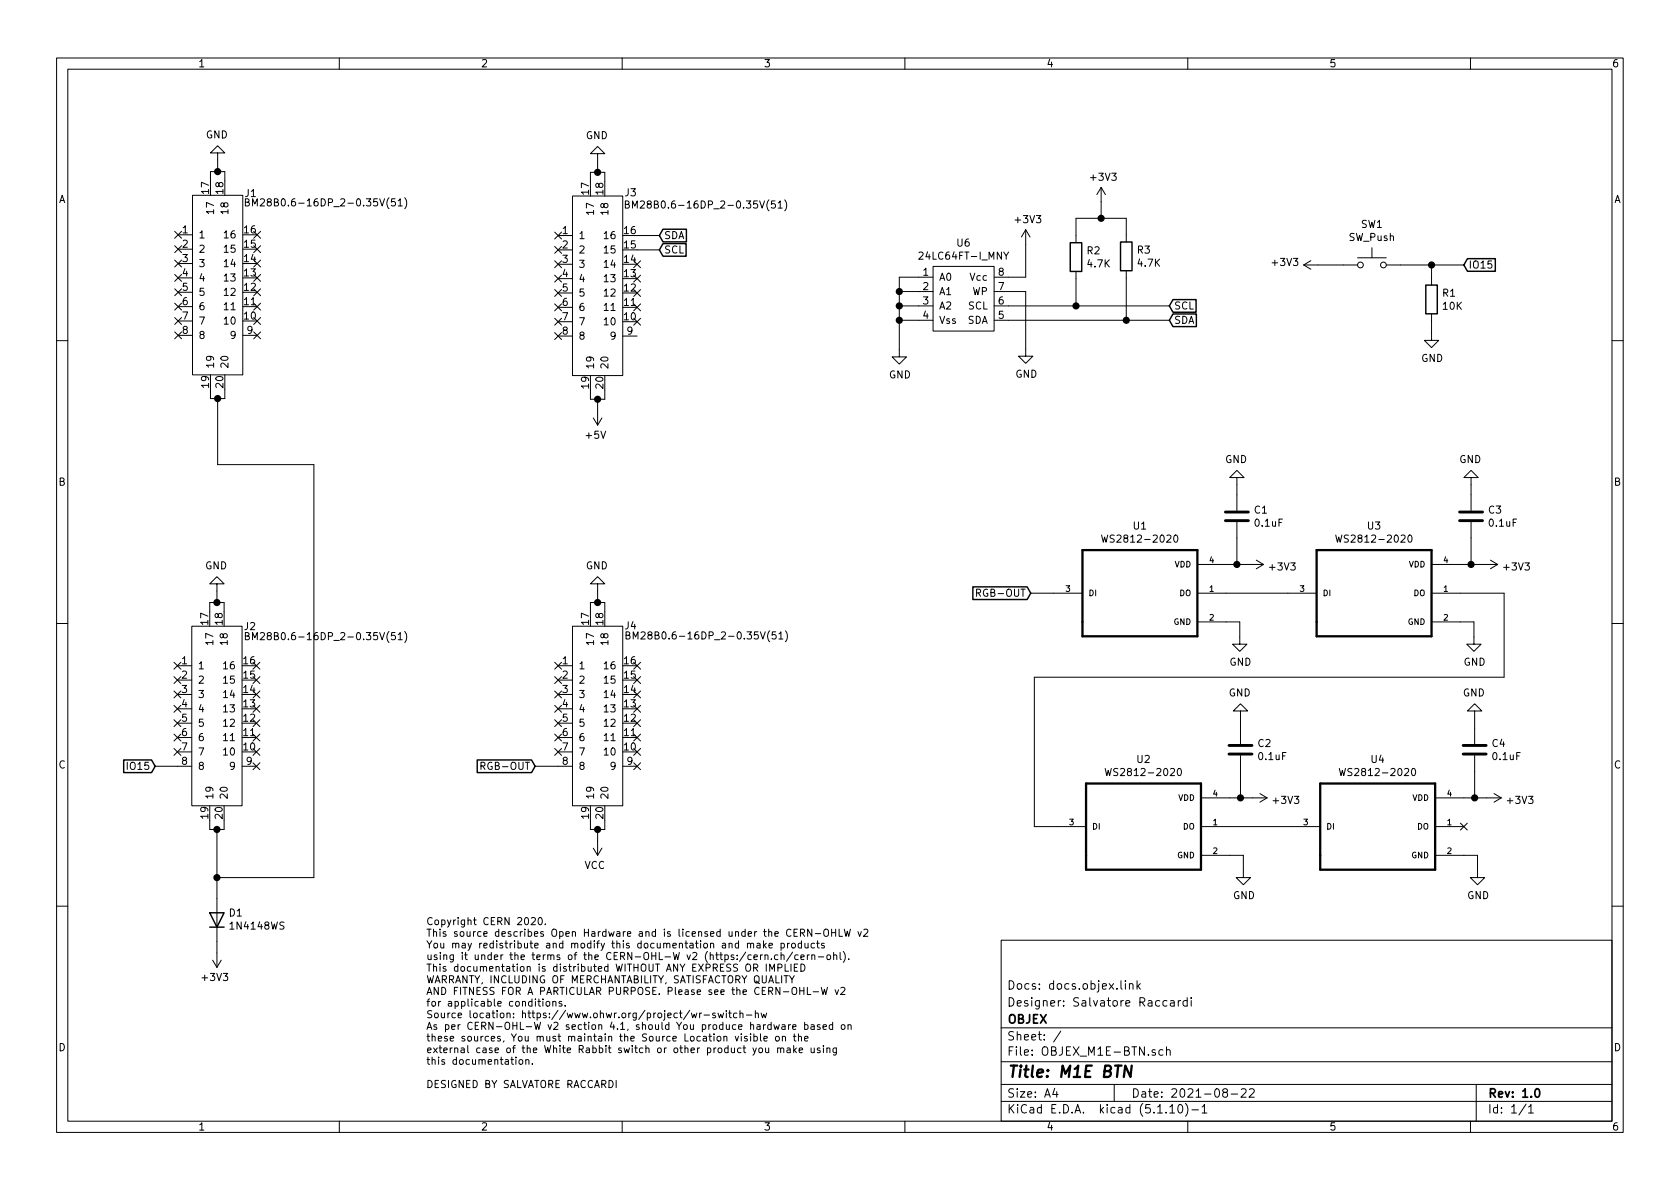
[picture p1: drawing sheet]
<svg xmlns="http://www.w3.org/2000/svg" width="297mm" height="210mm" viewBox="0 0 297 210" stroke-linecap="round" stroke-linejoin="round" font-family="sans-serif">
<g fill="none" stroke="#000" stroke-width=".18">
<path d="M10 10.3h277v189.9h-277zM12 12.2h273v186.1h-273zM60 10.3v1.9M110 10.3v1.9M160 10.3v1.9M210 10.3v1.9M260 10.3v1.9M34 34.5h8.9v31.8h-8.9zM37.2 32v-1.7h2.6v1.7M38.5 27h1.3l-1.3-1.2-1.3 1.2h1.3v3.3M43.4 35.8l.5-.1 .1-.2v-.2l-.6-.2v1.3h.5l.1-.1 .1-.3-.3-.2M44.7 36.4v-1.3l.4 1 .4-1v1.3"/>
<path d="M69.8 35.1h-.5l-.1 .7 .5-.2 .2 .3v.3l-.2 .2-.5-.1M70.4 35.5l.4-.4v1.3M70.4 36.4h.7M71.6 35a1.47 1.47 0 0 1 0 1.9M101.2 34.7h8.9v31.7h-8.9zM104.4 32.1v-1.6h2.5v1.6M105.7 27.2h1.2l-1.2-1.3-1.3 1.3h1.3v3.3M110.6 36.1h.5l.1-.2v-.2l-.6-.2v1.3h.4l.2-.1 .1-.3-.3-.3M111.8 36.8v-1.3l.4 .9 .5-.9v1.3M137 35.5h-.6v.6l.5-.1 .2 .3v.3l-.2 .2-.5-.1M137.6 35.9l.3-.4v1.3M137.6 36.8h.7"/>
<path d="M138.7 35.4a1.47 1.47 0 0 1 0 1.9M194.7 33.1l-.8 1.3M194.7 33.1v5.5M194.7 33.1l.8 1.3M30.9 40.9l1.2 1.2M30.9 56.2l1.2 1.2M30.9 51.1l1.2 1.2M30.9 46l1.2 1.2M30.9 48.5l1.2 1.3M30.9 58.7l1.2 1.2M30.9 53.6l1.2 1.2M30.9 43.5l1.2 1.2"/>
<path d="M31.5 41.5h2.5M31.5 44.1h2.5M31.5 46.6h2.5M31.5 49.1h2.5M31.5 51.7h2.5M31.5 54.2h2.5M31.5 56.8h2.5M31.5 59.3h2.5M32.1 40.9l-1.2 1.2M32.1 56.2l-1.2 1.2M32.1 51.1l-1.2 1.2M32.1 46l-1.2 1.2"/>
<path d="M32.1 48.5l-1.2 1.3M32.1 58.7l-1.2 1.2M32.1 53.6l-1.2 1.2M32.1 43.5l-1.2 1.2M42.9 59.3h2.6M44.9 48.5l1.2 1.3M44.9 43.5l1.2 1.2M44.9 53.6l1.2 1.2M44.9 40.9l1.2 1.2M44.9 58.7l1.2 1.2M44.9 56.2l1.2 1.2M44.9 51.1l1.2 1.2"/>
<path d="M44.9 46l1.2 1.2M46.1 48.5l-1.2 1.3M46.1 43.5l-1.2 1.2M46.1 53.6l-1.2 1.2M46.1 40.9l-1.2 1.2M46.1 58.7l-1.2 1.2M46.1 56.2l-1.2 1.2M46.1 51.1l-1.2 1.2M46.1 46l-1.2 1.2M98.1 56.3l1.2 1.2M98.1 51.2l1.2 1.2M98.1 46.1l1.2 1.2"/>
<path d="M98.1 58.8l1.2 1.2M98.1 53.7l1.2 1.3M98.1 48.7l1.2 1.2M98.1 43.6l1.2 1.2M98.1 41l1.2 1.3M98.7 41.7h2.5M98.7 44.2h2.5M98.7 46.7h2.5M98.7 49.3h2.5M98.7 51.8h2.5M98.7 54.4h2.5M98.7 56.9h2.5"/>
<path d="M98.7 59.4h2.5M99.3 56.3l-1.2 1.2M99.3 51.2l-1.2 1.2M99.3 46.1l-1.2 1.2M99.3 58.8l-1.2 1.2M99.3 53.7l-1.2 1.3M99.3 48.7l-1.2 1.2M99.3 43.6l-1.2 1.2M99.3 41l-1.2 1.3M110.1 59.4h2.5M112 48.7l1.3 1.2M112 53.7l1.3 1.3"/>
<path d="M112 46.1l1.3 1.2M112 51.2l1.3 1.2M112 56.3l1.3 1.2M112.6 41.7h4M112.6 44.2h4M113.3 48.7l-1.3 1.2M113.3 53.7l-1.3 1.3M113.3 46.1l-1.3 1.2M113.3 51.2l-1.3 1.2M113.3 56.3l-1.3 1.2M159 51.6h6M159 54.1h6"/>
<path d="M159 56.6h6M162.5 44.7l.5-.1 .2 .3-.8 .9h.8M165 47.1h10.8v11.4h-10.8zM165 49h-6v14.1h1.3l-1.3 1.3-1.3-1.3h1.3M175.8 51.6h5.6v11.4h1.2l-1.2 1.3-1.3-1.3h1.3M175.8 54.1h31M175.8 56.6h31M177.5 44.6l.4 .6 .4-.6M181.4 40.6v8.4h-5.6M181.4 40.6l-.8 1.3M181.4 40.6l.7 1.3M190.2 48v6.1"/>
<path d="M199.1 42.8v-4.2h-8.9v4.3M199.1 47.9v8.7M230.5 46.9l1.3 .7M230.5 46.9h9.5M231.8 46.1l-1.3 .8M240 45.6h5.1M242.6 43.8v1.8M245.1 46.9h13.7M253.1 55.5v4.7h1.3l-1.3 1.3-1.3-1.3h1.3M253.1 46.9v3.5M10 60.2h2M37.2 68.8v1.7h2.6v-1.7"/>
<path d="M38.5 70.5v11.7h17v73h-17.1M104.4 69v1.6h2.5v-1.6M104.9 73.9l.8 1.3M105.7 70.6v4.6M106.4 73.9l-.7 1.3M285 60.2h2M194.8 94.6l.3 1.3 .2-.9 .3 .9 .3-1.3M207.7 94.7l.1-.1a.67 .67 0 0 1 .5 .6 .67 .67 0 0 1-.5 .7 .83 .83 0 0 1-.1-1.2zM211.7 99.8h11.7M218.7 84.4h1.3l-1.3-1.2-1.3 1.2h1.3v5.9M218.7 92.3v7.5M222.1 99.1l1.3 .7"/>
<path d="M223.4 99.8l-1.3 .8M236.2 94.6l.3 1.3 .2-.9 .3 .9 .3-1.3M249 94.7l.2-.1a.67 .67 0 0 1 .5 .6 .67 .67 0 0 1-.5 .7l-.3-.5zM253.1 99.8h11.7M260.1 84.4h1.3l-1.3-1.2-1.3 1.2h1.3v5.9M260.1 92.3v7.5M263.5 99.1l1.3 .7M264.8 99.8l-1.3 .8M10 110.3h2M30.8 119.7l1.2 1.2M30.8 117.1l1.2 1.2M31.4 117.7h2.5"/>
<path d="M32 119.7l-1.2 1.2M32 117.1l-1.2 1.2M33.9 110.7h8.9v31.8h-8.9zM37.1 108.2v-1.7h2.5v1.7M38.4 103.2h1.2l-1.2-1.2-1.3 1.2h1.3v3.3M43.4 112.5l.5-.1 .1-.2v-.2l-.6-.1v1.2h.5l.1-.1 .1-.3-.3-.2M44.7 113.1v-1.2l.4 .9 .4-.9v1.2M44.7 117.1l1.2 1.2M44.7 119.7l1.2 1.2M45.9 117.1l-1.2 1.2M45.9 119.7l-1.2 1.2M69.8 111.9h-.5l-.1 .6 .5-.2 .2 .3v.3l-.2 .2-.5-.1"/>
<path d="M70.4 112.2l.4-.3v1.2M70.4 113.1h.7M71.6 111.7a1.47 1.47 0 0 1 0 1.9M98.1 117.1l1.2 1.2M98.1 119.7l1.2 1.2M98.7 117.7h2.5M99.3 117.1l-1.2 1.2M99.3 119.7l-1.2 1.2M101.2 110.7h8.9v31.8h-8.9zM104.4 108.2v-1.7h2.5v1.7M105.7 103.2h1.2l-1.2-1.2-1.3 1.2h1.3v3.3M110.7 112.3h.5l.2-.2-.1-.2-.6-.2v1.3h.5l.2-.1v-.3l-.3-.3"/>
<path d="M112 113v-1.3l.4 .9 .4-.9v1.3M112 119.7l1.3 1.2M112 117.1l1.3 1.2M113.3 119.7l-1.3 1.2M113.3 117.1l-1.3 1.2M137.2 111.7h-.6l-.1 .6 .5-.1 .2 .3v.3l-.2 .2-.5-.1M137.7 112.1l.4-.4v1.3M137.7 113h.7M138.9 111.6a1.47 1.47 0 0 1 0 1.9M172.7 104.8l.6-.1v-.4l-.1-.1h-.5v1.3M182.2 104.9h9.2M211.7 110h7.5v3.9h1.3l-1.3 1.3-1.3-1.3h1.3"/>
<path d="M211.7 104.9h21.1M253.1 110h7.5v3.9h1.3l-1.3 1.3-1.3-1.3h1.3M253.1 104.9h12.8v14.9h-83v26.4h9.1M285 110.3h2M27.4 135.5h6.5M30.8 122.2l1.2 1.2M30.8 129.8l1.2 1.2M30.8 124.7l1.2 1.3M30.8 127.3l1.2 1.2M30.8 132.4l1.2 1.2M31.4 120.3h2.5M31.4 122.8h2.5"/>
<path d="M31.4 125.3h2.5M31.4 127.9h2.5M31.4 130.4h2.5M31.4 133h2.5M32 122.2l-1.2 1.2M32 129.8l-1.2 1.2M32 124.7l-1.2 1.3M32 127.3l-1.2 1.2M32 132.4l-1.2 1.2M42.8 135.5h2.5M44.7 132.4l1.2 1.2M44.7 124.7l1.2 1.3"/>
<path d="M44.7 129.8l1.2 1.2M44.7 127.3l1.2 1.2M44.7 134.9l1.2 1.2M44.7 122.2l1.2 1.2M45.9 132.4l-1.2 1.2M45.9 124.7l-1.2 1.3M45.9 129.8l-1.2 1.2M45.9 127.3l-1.2 1.2M45.9 134.9l-1.2 1.2M45.9 122.2l-1.2 1.2M85 135.5l.7-.1v-.5l-.2-.1h-.5v1.3M94.6 135.5h6.6"/>
<path d="M98.1 122.2l1.2 1.2M98.1 127.3l1.2 1.2M98.1 132.4l1.2 1.2M98.1 124.7l1.2 1.3M98.1 129.8l1.2 1.2M98.7 120.3h2.5M98.7 122.8h2.5M98.7 125.3h2.5M98.7 127.9h2.5M98.7 130.4h2.5M98.7 133h2.5M99.3 122.2l-1.2 1.2"/>
<path d="M99.3 127.3l-1.2 1.2M99.3 132.4l-1.2 1.2M99.3 124.7l-1.2 1.3M99.3 129.8l-1.2 1.2M110.1 135.5h2.5M112 134.9l1.3 1.2M112 129.8l1.3 1.2M112 124.7l1.3 1.3M112 132.4l1.3 1.2M112 127.3l1.3 1.2M112 122.2l1.3 1.2M113.3 134.9l-1.3 1.2"/>
<path d="M113.3 129.8l-1.3 1.2M113.3 124.7l-1.3 1.3M113.3 132.4l-1.3 1.2M113.3 127.3l-1.3 1.2M113.3 122.2l-1.3 1.2M195.4 135.9l.3 1.3 .2-1 .3 1 .3-1.3M208.3 136l.2-.1a.67 .67 0 0 1 .4 .6 .67 .67 0 0 1-.4 .7l-.3-.5zM219.3 125.7h1.3l-1.3-1.2-1.2 1.2h1.2v5.9M219.3 133.6v7.5M236.8 135.9l.3 1.3 .2-1 .3 1 .3-1.3M249.7 136l.2-.1a.67 .67 0 0 1 .4 .6 .67 .67 0 0 1-.4 .7l-.3-.5zM260.7 125.7h1.3l-1.3-1.2-1.2 1.2h1.2v5.9"/>
<path d="M260.7 133.6v7.5M37.1 145v1.7h2.5v-1.7M38.4 146.7v24.4M104.4 145v1.7h2.5v-1.7M104.9 150l.8 1.3M105.7 146.7v4.6M106.4 150l-.7 1.3M212.3 151.3h7.5v3.9h1.3l-1.3 1.3-1.2-1.3h1.2M212.3 146.2h21.1M212.3 141.1h11.7M222.8 140.3l1.2 .8M224 141.1l-1.2 .8"/>
<path d="M253.7 151.3h7.5v3.9h1.3l-1.3 1.3-1.2-1.3h1.2M253.7 146.2h5.1M253.7 141.1h11.7M258.2 145.6l1.2 1.2M259.4 145.6l-1.2 1.2M264.2 140.3l1.2 .8M265.4 141.1l-1.2 .8M10 160.2h2M37.6 169.8l.8 1.3M39.1 169.8l-.7 1.3M93.9 162.4l.5-.2 .3 .4-.1 .2-.7 .7h.8M95.1 177.1h.5"/>
<path d="M95.3 162.4l.2-.2a.67 .67 0 0 1 .4 .7 .67 .67 0 0 1-.4 .6l-.3-.2-.1-.3zM95.3 176.7v1l.3 .2M96 176.7v.1M96 177.1v.8M96.4 163.4v.1M96.6 177.2l.2-.1 .4 .1v.5l-.1 .2h-.3l-.2-.1zM97.7 177.2l.2-.1h.3l.1 .8M97.7 177.1v.8M99.3 177.1h-.3l-.2 .2 .1 .1 .4 .2v.3h-.5M99.9 177.8v.1M122.3 179.1l.2 .9 .2-.6 .3 .6 .2-.9M123.7 179.1v.9"/>
<path d="M124.1 179.1l-.4 .3M124.5 179.5h1M126.5 179.2l-.3-.1-.2 .2 .1 .2 .4 .1v.3h-.5M126.9 179.1l.3 .9 .2-.6 .3 .6 .2-.9M128.4 178.7v.1M128.4 179.1v.9M128.8 179.1h.5M129 178.7v1.1l.3 .2M130.3 179.2l-.4-.1-.2 .3 .1 .5h.5M130.8 179.3l.2-.2 .3 .1 .1 .8M130.8 178.7v1.3M132 179.5h.9"/>
<path d="M132.2 166.9l.1-.1h.3l.1 .8M132.2 166.8v.8M132.7 167l.2-.2h.3v.8M133.3 169.3l.6-.1v-.3h-.4l-.2 .1 .1 .6h.5M133.6 179.3l.1-.2 .3 .1 .1 .8M133.6 178.7v1.3M133.9 166.8h.4l.1 .8M134.4 167.1l-.4 .1-.2 .1 .1 .3h.5M134.5 168.9v.8M134.6 179.1l.2 .9 .3-.6 .2 .6 .3-.9M134.8 168.9h-.2l-.1 .2M135 166.4v1.2"/>
<path d="M135.1 167.2l.4 .4M135.3 169l.1-.1h.3l.1 .8M135.3 168.9v.8M135.5 166.8l-.5 .5M135.5 170.5v1.2M136 167.2l.6-.1-.1-.3h-.4l-.1 .2v.6h.5M136.1 171.7v-1.2l.4 .9 .4-.9v1.2M136.4 169.6v.1M137.5 168.9h-.3l-.3 .2 .2 .5h.4M137.5 171.1h.7l.1-.2-.1-.3-.2-.1h-.5v1.2M138.1 166.8h.4l.2 .2-.1 .6h-.5M138.1 169l.2-.1h.3v.8"/>
<path d="M138.1 166.8v1.3M138.1 168.4v1.3M138.8 170.5v1.2h.6M139.2 166.8v.8M139.6 166.8l-.4 .2M139.6 172.5l.4 .7 .4-.7M139.9 170.5v1.2M140 173.2v.6M140.1 166.8h.3l.2 .2-.1 .6h-.3l-.2-.2zM140.1 168.4l-1 1.6M140.4 164.9h.4M140.4 171.1h.5"/>
<path d="M141 164.3h-.6v1.3h.6M141 170.5h-.6v1.2h.6M141.1 168.9h-.4l-.2 .2 .1 .5h.5M141.4 174.6v1.3M141.4 175.2h.7M141.5 165l.6-.1 .2-.2-.1-.3-.2-.1h-.5v1.3M141.6 169.3l.6-.1-.1-.3h-.3l-.2 .1 .1 .6h.4M141.6 170.5a.64 .64 0 0 1 .7 .6 .64 .64 0 0 1-.7 .6zM141.7 166.8h-.3l-.3 .2 .1 .6h.5M141.7 166.4v1.2M141.8 165l.5 .6M142.1 174.6v1.3"/>
<path d="M142.3 166.8l.1 .8h.3l.2-.1M142.7 174.6v1.3h.7M142.7 168.9v.8M142.9 166.8v.8M143.1 168.9l-.4 .2M143.5 164.3v1.3l-.7-1.3v1.3M143.5 169l.2-.1h.3l.1 .8M143.5 168.9v.8M143.8 175.4h.9M144 166.8h-.3l-.3 .2 .1 .6h.5M144.1 165.1h1M144.4 166.8h.5"/>
<path d="M144.6 166.4v1.1l.3 .1M144.7 169.2h.9M145.2 174.6l.3 1.3 .3-1 .2 1 .3-1.3M145.7 164.5l.2-.2a.44 .44 0 0 1 .6 .4l-.1 .7-.2 .2-.4-.1a1 1 0 0 1-.1-1zM145.7 166.8h-.3l-.2 .2 .1 .2 .4 .1v.3h-.5M146.3 168.9h.3l.3 .2-.2 .5-.3 .1-.1-.1zM147 164.9h.8M147 164.3v1.3M147.4 169l.2-.1h.3l.1 .8M147.4 168.4v1.3M147.7 175l.3 .9 .3-.9M147.8 164.3v1.3"/>
<path d="M148.4 164.3v1.3h.6M148.5 168.4v1.1l.2 .2M148.7 174.7l.4-.1 .3 .3-.8 1h.8M149.1 168.2a1.47 1.47 0 0 1 0 2M149.3 164.3l.3 1.3 .2-.9 .3 .9 .3-1.3M150.1 169.6v.1M151.7 164.7l.3 .9 .3-.9M152.7 164.4l.5-.1 .2 .4v.2l-.7 .7h.7M177 166.3h108v32h-108zM198.2 173.4v1.3l.2 .2M199 173.4v.2M199 173.9v1"/>
<path d="M199.7 174.1l.2-.2 .4 .1v.9M199.7 173.9v1M201 173.4v1.5M201.2 174.4l.4 .5M201.6 173.9l-.6 .6M206.3 177l-.4-.1-.3 .3 .1 .6 .2 .1 .4-.1M207 177h.5l.1 .9M207.6 177.3l-.5 .1-.2 .2 .1 .2 .1 .1 .5-.1M208.3 176.9v1M208.8 176.9l-.3 .1-.2 .2M209.9 177l-.4-.1-.3 .3v.6l.3 .1 .4-.1M209.9 176.4v1.5"/>
<path d="M210.6 176.4v.2M210.6 176.9v1M285 160.2h2M60 198.3v1.9M91.2 187.4v.8M91.9 187.4h.3l.2 .1v.5l-.1 .2h-.3l-.2-.1v-.5zM93 187.5l.2-.1h.2l.1 .8M93 187.4v.8M94.1 188.1v.1M108.9 191.1v1.2M110 198.3v1.9M130 183.3l.3 .8 .3-.8"/>
<path d="M131.1 183.3v.8M132.1 183.3h-.3l-.2 .1 .1 .2 .4 .1v.3h-.5M132.7 183.3v.8M133.1 185.3l.3 .9M133.3 183.3h.4l.2 .2-.1 .5h-.5M133.3 182.8v1.3M133.7 185.3l-.4 1.2-.2 .1M134.2 185.4l.2-.1 .4 .1v.5l-.1 .2-.3 .1-.2-.2zM134.5 182.8v1.1l.1 .2M135.1 183.7l.6-.1-.1-.3h-.3l-.2 .1v.6h.5M135.4 185.3v.8l.3 .1 .2-.2M135.9 185.3v.9"/>
<path d="M136.8 181.2l.3 .8 .2-.6 .2 .6 .3-.8M137.2 183.3h.3l.3 .2-.1 .5-.3 .1-.3-.2zM137.5 185.4l.2-.1 .3 .1v.8M137.5 185.3v.9M138 185.5l.2-.2 .3 .1 .1 .8M138.3 181.2h.5v.8M138.3 183.4l.2-.1h.3l.1 .8M138.3 183.3v.8M138.8 181.5l-.4 .1-.2 .1 .2 .3h.4M139.2 185.4h.4l.1 .8M139.4 181.2v.8M139.7 185.6l-.4 .1-.2 .1 .1 .3h.5"/>
<path d="M139.8 181.2l-.4 .2M140.2 181.6l.5-.1v-.3h-.4l-.1 .2v.6h.5M140.3 183.3h.4M140.3 184.9v1.3M140.4 182.8v1.1l.3 .2M140.4 185.7l.4 .5M140.8 185.3l-.5 .5M141.2 183.4l.2-.1h.3v.8M141.2 182.8v1.3M141.3 185.7l.6-.1-.1-.2-.3-.1-.2 .2 .1 .6h.4M142.3 181.2h.3l.3 .2-.2 .6h-.4M142.3 183.7l.6-.1-.1-.3h-.4l-.1 .1v.6h.5"/>
<path d="M142.3 180.8v1.2M143.4 181.2h.5l.1 .8M143.4 185.3l.1 .8 .3 .1 .2-.2M144 181.5l-.5 .1-.1 .1v.3h.6M144 185.3v.9M145 181.2h-.3l-.2 .2 .1 .2 .4 .1v.3h-.5M145 185.4l-.3-.1-.2 .2 .1 .2 .4 .1v.3h-.5M145.5 181.6l.6-.1v-.3h-.4l-.2 .2 .1 .6h.5M145.6 184.9v.1M145.6 185.3v.9M146.2 185.4l.2-.1 .3 .1v.8M146.2 185.3v.9"/>
<path d="M147.2 181.2h-.3l-.3 .2 .1 .6h.5M147.2 180.8v1.2M147.9 185.3l-.1 1.2-.1 .1-.4-.1M147.9 185.4l-.4-.1-.2 .2 .1 .6h.5M148.8 181.2h.3l.3 .2-.1 .6h-.3l-.2-.1zM149.9 181.3l.2-.1h.3l.1 .8M149.9 181.2v.8M160 198.3v1.9M177 194.8h108M177 191.8h108M177 187.8h108M177 181.8h108"/>
<path d="M186.5 192.5l-.4 1h1M186.8 193v1M187.6 182.3l-1.3 2M197 191.8v3M204.3 185.7a.37 .37 0 0 0-.6 .1l.1 .2 .5 .2v.1l-.2 .3-.4-.1M205.6 185.7l-.4-.1-.3 .3 .1 .6 .2 .1 .4-.1M206.2 185.7h.1a.37 .37 0 0 1 .6 .1v.8M206.2 185.1v1.5M206.8 195.8l.5-.5v1.5M206.8 196.8h.9M208.5 195.4l.1-.1a.8 .8 0 0 1 .5 .8 .8 .8 0 0 1-.5 .7 1 1 0 0 1-.1-1.4zM209.6 195.1a1.71 1.71 0 0 1 0 2.3"/>
<path d="M210 198.3v1.9M210.7 196.3h1.2M212.5 195.8l.5-.5v1.5M212.5 196.8h.9M216.5 193.2l-.3-.3 .1-.2a.48 .48 0 0 1 .6-.1l.1 .2-.1 .3-.6 .1a.48 .48 0 0 0 0 .7l.2 .1 .5-.1v-.4l-.2-.3M217.7 193.5h1.1M219.5 192.7l.2-.2h.3l.3 .2v.3v.2l-.9 .8h.9M220.9 192.7l.2-.2h.4l.2 .2 .1 .3-1 1h1M260 198.3v1.9M261 191.8v6.5M269.8 195.2l-1.2 2M270.3 195.8l.4-.5v1.5"/>
<path d="M270.3 196.8h.8"/>
<circle cx="240.5" cy="46.9" r=".51"/>
<circle cx="244.6" cy="46.9" r=".51"/>
</g>
<path d="M271.5 192.7l.2-.2a.81 .81 0 0 1 .6 .6 .81 .81 0 0 1-.3 .8l-.1 .1a.79 .79 0 0 1-.4-1.3z" fill="none" stroke="#000" stroke-width=".3"/>
<path d="M191.4 97.3h20.3v15.2h-20.3zM232.8 97.3h20.3v15.2h-20.3zM192 138.6h20.3v15.2h-20.3zM233.4 138.6h20.3v15.2h-20.3zM200.1 188.4l-.2 2-.9-2-.3 2" fill="none" stroke="#000" stroke-width=".41"/>
<path d="M216.7 92.1h4M216.7 90.5h4M258.1 92.1h4M258.1 90.5h4M217.3 133.3h4.1M217.3 131.8h4.1M258.7 133.3h4.1M258.7 131.8h4.1" fill="none" stroke="#000" stroke-width=".51"/>
<g fill="none" stroke="#000" stroke-width=".25">
<path d="M117.2 43.1h4.1v2.2h-4.1l-.6-1.1zM117.2 40.5h4.2v2.3h-4.2l-.6-1.1zM189.2 42.9h2.1v5.1h-2.1zM198.1 42.8h2.1v5.1h-2.1zM207.4 53h4.1v2.2h-4.1l-.6-1.1zM207.4 55.5h4.1v2.3h-4.1l-.6-1.2zM252.1 50.4h2v5.1h-2zM259.5 45.7h4.9v2.3h-4.9l-.7-1.1zM172 103.8h9.6l.6 1.1-.6 1.1h-9.6zM21.9 134.4h4.9l.6 1.1-.6 1.1h-4.9zM84.4 134.4h9.6l.6 1.1-.6 1.1h-9.6zM37.1 161.4h2.5l-1.2 2.6z"/>
<path d="M37.1 164h2.5"/>
</g>
<g fill="#000" stroke="#000" stroke-width=".25">
<circle cx="38.5" cy="30.3" r=".51"/>
<circle cx="105.7" cy="30.5" r=".51"/>
<circle cx="194.7" cy="38.6" r=".51"/>
<circle cx="159" cy="54.1" r=".51"/>
<circle cx="159" cy="51.6" r=".51"/>
<circle cx="159" cy="56.6" r=".51"/>
<circle cx="190.2" cy="54.1" r=".51"/>
<circle cx="199.1" cy="56.6" r=".51"/>
<circle cx="253.1" cy="46.9" r=".51"/>
<circle cx="38.5" cy="70.5" r=".51"/>
<circle cx="105.7" cy="70.6" r=".51"/>
<circle cx="218.7" cy="99.8" r=".51"/>
<circle cx="260.1" cy="99.8" r=".51"/>
<circle cx="38.4" cy="106.5" r=".51"/>
<circle cx="105.7" cy="106.5" r=".51"/>
<circle cx="38.4" cy="146.7" r=".51"/>
<circle cx="38.4" cy="155.2" r=".51"/>
<circle cx="105.7" cy="146.7" r=".51"/>
<circle cx="219.3" cy="141.1" r=".51"/>
<circle cx="260.7" cy="141.1" r=".51"/>
</g>
<text font-size="2.8" x="178" y="190.5">Title: M1E BTN</text>
<g font-size="2.1">
<text x="178" y="178">Designer: Salvatore Raccardi</text>
<text x="178" y="175">Docs: docs.objex.link</text>
<text x="178" y="184">Sheet: /</text>
<text x="178" y="181">OBJEX</text>
<text x="178" y="186.7">File: OBJEX_M1E-BTN.sch</text>
<text x="178" y="196.9">KiCad E.D.A. kicad (5.1.10)-1</text>
<text x="178" y="194.1">Size: A4</text>
<text x="200" y="194.1">Date: 2021-08-22</text>
<text x="263" y="194.1">Rev: 1.0</text>
<text x="263" y="196.9">Id: 1/1</text>
</g>
<g font-size="1.8">
<text x="35" y="11.9">1</text>
<text x="85" y="11.9">2</text>
<text x="135" y="11.9">3</text>
<text x="185" y="11.9">4</text>
<text x="235" y="11.9">5</text>
<text x="285" y="11.9">6</text>
<text x="36.4" y="24.5">GND</text>
<text x="103.6" y="24.6">GND</text>
<text x="10.4" y="35.9">A</text>
<text x="37" y="34.2" transform="rotate(-90 37 34.2)">17</text>
<text x="39.5" y="34.2" transform="rotate(-90 39.5 34.2)">18</text>
<text x="43.4" y="34.8">J1</text>
<text x="104.1" y="34.4" transform="rotate(-90 104.1 34.4)">17</text>
<text x="106.7" y="34.4" transform="rotate(-90 106.7 34.4)">18</text>
<text x="110.5" y="34.7">J3</text>
<text x="193" y="32">+3V3</text>
<text x="285.4" y="35.9">A</text>
<text x="32.3" y="41.3">1</text>
<text x="37.8" y="37.5" transform="rotate(-90 37.8 37.5)">17</text>
<text x="40.4" y="37.5" transform="rotate(-90 40.4 37.5)">18</text>
<text x="43.2" y="41.3">16</text>
<text x="45.8" y="36.5">BM28B0.6-16DP_2-0.35V(51)</text>
<text x="99.5" y="41.4">1</text>
<text x="105" y="37.6" transform="rotate(-90 105 37.6)">17</text>
<text x="107.6" y="37.6" transform="rotate(-90 107.6 37.6)">18</text>
<text x="110.4" y="41.4">16</text>
<text x="113" y="36.9">BM28B0.6-16DP_2-0.35V(51)</text>
<text x="179.7" y="39.5">+3V3</text>
<text x="240.7" y="40.3">SW1</text>
<text x="32.3" y="43.8">2</text>
<text x="32.3" y="46.3">3</text>
<text x="35.1" y="42.2">1</text>
<text x="35.1" y="44.7">2</text>
<text x="35.1" y="47.2">3</text>
<text x="40" y="47.2">14</text>
<text x="40" y="44.7">15</text>
<text x="40" y="42.2">16</text>
<text x="43.2" y="46.3">14</text>
<text x="43.2" y="43.8">15</text>
<text x="99.5" y="43.9">2</text>
<text x="99.5" y="46.5">3</text>
<text x="102.2" y="42.3">1</text>
<text x="102.2" y="44.8">2</text>
<text x="102.2" y="47.4">3</text>
<text x="107.1" y="47.4">14</text>
<text x="107.1" y="44.8">15</text>
<text x="107.1" y="42.3">16</text>
<text x="110.4" y="46.5">14</text>
<text x="110.4" y="43.9">15</text>
<text x="117.4" y="44.8">SCL</text>
<text x="117.4" y="42.3">SDA</text>
<text x="163.1" y="45.9">24LC64FT-I_MNY</text>
<text x="169.2" y="43.6">U6</text>
<text x="192.2" y="45">R2</text>
<text x="192.4" y="47.3">4.7K</text>
<text x="201.1" y="44.9">R3</text>
<text x="201.3" y="47.2">4.7K</text>
<text x="225.1" y="47">+3V3</text>
<text x="238.5" y="42.6">SW_Push</text>
<text x="259.6" y="47.5">IO15</text>
<text x="32.3" y="48.9">4</text>
<text x="32.3" y="51.4">5</text>
<text x="32.3" y="54">6</text>
<text x="35.1" y="49.8">4</text>
<text x="35.1" y="52.3">5</text>
<text x="40" y="52.3">12</text>
<text x="40" y="49.8">13</text>
<text x="43.2" y="54">11</text>
<text x="43.2" y="51.4">12</text>
<text x="43.2" y="48.9">13</text>
<text x="99.5" y="49">4</text>
<text x="99.5" y="51.6">5</text>
<text x="102.2" y="49.9">4</text>
<text x="102.2" y="52.4">5</text>
<text x="107.1" y="52.4">12</text>
<text x="107.1" y="49.9">13</text>
<text x="110.4" y="51.6">12</text>
<text x="110.4" y="49">13</text>
<text x="163.2" y="48.8">1</text>
<text x="163.2" y="51.3">2</text>
<text x="163.2" y="53.8">3</text>
<text x="166" y="49.7">A0</text>
<text x="166" y="52.2">A1</text>
<text x="171.6" y="49.7">Vcc</text>
<text x="171.9" y="52.2">WP</text>
<text x="176.6" y="53.8">6</text>
<text x="176.6" y="51.3">7</text>
<text x="176.6" y="48.8">8</text>
<text x="255.1" y="52.5">R1</text>
<text x="32.3" y="56.5">7</text>
<text x="32.3" y="59">8</text>
<text x="35.1" y="54.9">6</text>
<text x="35.1" y="57.4">7</text>
<text x="35.1" y="59.9">8</text>
<text x="40" y="57.4">10</text>
<text x="40" y="54.9">11</text>
<text x="40.9" y="59.9">9</text>
<text x="43.2" y="56.5">10</text>
<text x="43.7" y="59">9</text>
<text x="99.5" y="54.1">6</text>
<text x="99.5" y="56.6">7</text>
<text x="99.5" y="59.2">8</text>
<text x="102.2" y="55">6</text>
<text x="102.2" y="57.5">7</text>
<text x="107.1" y="57.5">10</text>
<text x="107.1" y="55">11</text>
<text x="110.4" y="56.6">10</text>
<text x="110.4" y="54.1">11</text>
<text x="110.9" y="59.2">9</text>
<text x="163.2" y="56.4">4</text>
<text x="166" y="54.7">A2</text>
<text x="166" y="57.3">Vss</text>
<text x="171" y="57.3">SDA</text>
<text x="171.2" y="54.7">SCL</text>
<text x="176.6" y="56.4">5</text>
<text x="207.5" y="54.7">SCL</text>
<text x="207.5" y="57.3">SDA</text>
<text x="255.2" y="54.8">10K</text>
<text x="37.8" y="65.3" transform="rotate(-90 37.8 65.3)">19</text>
<text x="40.4" y="65.3" transform="rotate(-90 40.4 65.3)">20</text>
<text x="102.2" y="60.1">8</text>
<text x="105" y="65.4" transform="rotate(-90 105 65.4)">19</text>
<text x="107.6" y="65.4" transform="rotate(-90 107.6 65.4)">20</text>
<text x="108.1" y="60.1">9</text>
<text x="251.3" y="64">GND</text>
<text x="37" y="68.5" transform="rotate(-90 37 68.5)">19</text>
<text x="39.5" y="68.5" transform="rotate(-90 39.5 68.5)">20</text>
<text x="104.1" y="68.7" transform="rotate(-90 104.1 68.7)">19</text>
<text x="106.7" y="68.7" transform="rotate(-90 106.7 68.7)">20</text>
<text x="157.2" y="66.9">GND</text>
<text x="179.5" y="66.8">GND</text>
<text x="103.7" y="77.6">+5V</text>
<text x="216.6" y="81.9">GND</text>
<text x="258" y="81.9">GND</text>
<text x="10.4" y="85.9">B</text>
<text x="285.4" y="85.9">B</text>
<text x="195.9" y="96">WS2812-2020</text>
<text x="200.4" y="93.6">U1</text>
<text x="221.8" y="90.8">C1</text>
<text x="222" y="93.1">0.1uF</text>
<text x="237.3" y="96">WS2812-2020</text>
<text x="241.8" y="93.6">U3</text>
<text x="263.2" y="90.8">C3</text>
<text x="263.4" y="93.1">0.1uF</text>
<text x="36.3" y="100.7">GND</text>
<text x="103.6" y="100.7">GND</text>
<text x="224.6" y="100.9">+3V3</text>
<text x="266" y="100.9">+3V3</text>
<text x="173.2" y="105.5">RGB-OUT</text>
<text x="36.8" y="110.4" transform="rotate(-90 36.8 110.4)">17</text>
<text x="37.7" y="113.7" transform="rotate(-90 37.7 113.7)">17</text>
<text x="39.4" y="110.4" transform="rotate(-90 39.4 110.4)">18</text>
<text x="40.3" y="113.7" transform="rotate(-90 40.3 113.7)">18</text>
<text x="43.2" y="111.4">J2</text>
<text x="45.8" y="113.2">BM28B0.6-16DP_2-0.35V(51)</text>
<text x="104.1" y="110.4" transform="rotate(-90 104.1 110.4)">17</text>
<text x="105" y="113.7" transform="rotate(-90 105 113.7)">17</text>
<text x="106.7" y="110.4" transform="rotate(-90 106.7 110.4)">18</text>
<text x="107.6" y="113.7" transform="rotate(-90 107.6 113.7)">18</text>
<text x="110.5" y="111.3">J4</text>
<text x="113.1" y="113.1">BM28B0.6-16DP_2-0.35V(51)</text>
<text x="32.2" y="117.5">1</text>
<text x="34.9" y="118.4">1</text>
<text x="39.8" y="118.4">16</text>
<text x="43.1" y="117.5">16</text>
<text x="99.5" y="117.5">1</text>
<text x="102.2" y="118.4">1</text>
<text x="107.1" y="118.4">16</text>
<text x="110.4" y="117.5">16</text>
<text x="217.4" y="117.7">GND</text>
<text x="258.8" y="117.7">GND</text>
<text x="32.2" y="120">2</text>
<text x="32.2" y="122.5">3</text>
<text x="32.2" y="125.1">4</text>
<text x="34.9" y="120.9">2</text>
<text x="34.9" y="123.4">3</text>
<text x="34.9" y="126">4</text>
<text x="39.8" y="126">13</text>
<text x="39.8" y="123.4">14</text>
<text x="39.8" y="120.9">15</text>
<text x="43.1" y="125.1">13</text>
<text x="43.1" y="122.5">14</text>
<text x="43.1" y="120">15</text>
<text x="99.5" y="120">2</text>
<text x="99.5" y="122.5">3</text>
<text x="99.5" y="125.1">4</text>
<text x="102.2" y="120.9">2</text>
<text x="102.2" y="123.4">3</text>
<text x="102.2" y="126">4</text>
<text x="107.1" y="126">13</text>
<text x="107.1" y="123.4">14</text>
<text x="107.1" y="120.9">15</text>
<text x="110.4" y="125.1">13</text>
<text x="110.4" y="122.5">14</text>
<text x="110.4" y="120">15</text>
<text x="217.2" y="123.2">GND</text>
<text x="258.6" y="123.2">GND</text>
<text x="32.2" y="127.6">5</text>
<text x="32.2" y="130.2">6</text>
<text x="34.9" y="128.5">5</text>
<text x="34.9" y="131.1">6</text>
<text x="39.8" y="131.1">11</text>
<text x="39.8" y="128.5">12</text>
<text x="43.1" y="130.2">11</text>
<text x="43.1" y="127.6">12</text>
<text x="99.5" y="127.6">5</text>
<text x="99.5" y="130.2">6</text>
<text x="102.2" y="128.5">5</text>
<text x="102.2" y="131.1">6</text>
<text x="107.1" y="131.1">11</text>
<text x="107.1" y="128.5">12</text>
<text x="110.4" y="130.2">11</text>
<text x="110.4" y="127.6">12</text>
<text x="10.4" y="135.9">C</text>
<text x="22.8" y="136.1">IO15</text>
<text x="32.2" y="132.7">7</text>
<text x="32.2" y="135.2">8</text>
<text x="34.9" y="133.6">7</text>
<text x="34.9" y="136.1">8</text>
<text x="39.8" y="133.6">10</text>
<text x="40.8" y="136.1">9</text>
<text x="43.1" y="132.7">10</text>
<text x="43.6" y="135.2">9</text>
<text x="85.6" y="136.1">RGB-OUT</text>
<text x="99.5" y="132.7">7</text>
<text x="99.5" y="135.2">8</text>
<text x="102.2" y="133.6">7</text>
<text x="102.2" y="136.1">8</text>
<text x="107.1" y="133.6">10</text>
<text x="108.1" y="136.1">9</text>
<text x="110.4" y="132.7">10</text>
<text x="110.9" y="135.2">9</text>
<text x="196.5" y="137.2">WS2812-2020</text>
<text x="201.1" y="134.9">U2</text>
<text x="222.5" y="132.1">C2</text>
<text x="222.6" y="134.4">0.1uF</text>
<text x="237.9" y="137.2">WS2812-2020</text>
<text x="242.5" y="134.9">U4</text>
<text x="263.9" y="132.1">C4</text>
<text x="264" y="134.4">0.1uF</text>
<text x="285.4" y="135.9">C</text>
<text x="37.7" y="141.5" transform="rotate(-90 37.7 141.5)">19</text>
<text x="40.3" y="141.5" transform="rotate(-90 40.3 141.5)">20</text>
<text x="105" y="141.5" transform="rotate(-90 105 141.5)">19</text>
<text x="107.6" y="141.5" transform="rotate(-90 107.6 141.5)">20</text>
<text x="225.3" y="142.2">+3V3</text>
<text x="266.7" y="142.2">+3V3</text>
<text x="36.8" y="144.7" transform="rotate(-90 36.8 144.7)">19</text>
<text x="39.4" y="144.7" transform="rotate(-90 39.4 144.7)">20</text>
<text x="104.1" y="144.7" transform="rotate(-90 104.1 144.7)">19</text>
<text x="106.7" y="144.7" transform="rotate(-90 106.7 144.7)">20</text>
<text x="103.3" y="153.7">VCC</text>
<text x="218" y="159">GND</text>
<text x="259.4" y="159">GND</text>
<text x="40.6" y="162.1">D1</text>
<text x="40.9" y="164.4">1N4148WS</text>
<text x="75.3" y="163.6">Copyright CERN 2020.</text>
<text x="75.3" y="165.7">This source describes Open Hardware and is licensed under the CERN-OHLW v2</text>
<text x="75.3" y="167.7">You may redistribute and modify this documentation and make products</text>
<text x="35.9" y="173.5">+3V3</text>
<text x="75.3" y="169.8">using it under the terms of the CERN-OHL-W v2 (https:/cern.ch/cern-ohl).</text>
<text x="75.3" y="171.8">This documentation is distributed WITHOUT ANY EXPRESS OR IMPLIED</text>
<text x="75.3" y="173.9">WARRANTY, INCLUDING OF MERCHANTABILITY, SATISFACTORY QUALITY</text>
<text x="75.3" y="175.9">AND FITNESS FOR A PARTICULAR PURPOSE. Please see the CERN-OHL-W v2</text>
<text x="75.3" y="178">for applicable conditions.</text>
<text x="10.4" y="185.9">D</text>
<text x="75.3" y="180.1">Source location: https://www.ohwr.org/project/wr-switch-hw</text>
<text x="75.3" y="182.1">As per CERN-OHL-W v2 section 4.1, should You produce hardware based on</text>
<text x="75.3" y="184.2">these sources, You must maintain the Source Location visible on the</text>
<text x="285.4" y="185.9">D</text>
<text x="75.3" y="186.2">external case of the White Rabbit switch or other product you make using</text>
<text x="75.3" y="188.3">this documentation.</text>
<text x="75.3" y="192.4">DESIGNED BY SALVATORE RACCARDI</text>
<text x="35" y="199.9">1</text>
<text x="85" y="199.9">2</text>
<text x="135" y="199.9">3</text>
<text x="185" y="199.9">4</text>
<text x="235" y="199.9">5</text>
<text x="285" y="199.9">6</text>
</g>
<g font-size="1.4">
<text x="207.7" y="100.3">VDD</text>
<text x="213.9" y="99.6">4</text>
<text x="249.1" y="100.3">VDD</text>
<text x="255.3" y="99.6">4</text>
<text x="188.5" y="104.6">3</text>
<text x="192.4" y="105.4">DI</text>
<text x="208.6" y="105.4">DO</text>
<text x="213.9" y="104.6">1</text>
<text x="229.9" y="104.6">3</text>
<text x="233.8" y="105.4">DI</text>
<text x="250" y="105.4">DO</text>
<text x="255.3" y="104.6">1</text>
<text x="207.5" y="110.5">GND</text>
<text x="213.9" y="109.7">2</text>
<text x="248.9" y="110.5">GND</text>
<text x="255.3" y="109.7">2</text>
<text x="208.3" y="141.6">VDD</text>
<text x="214.5" y="140.8">4</text>
<text x="249.7" y="141.6">VDD</text>
<text x="255.9" y="140.8">4</text>
<text x="189.1" y="145.9">3</text>
<text x="193" y="146.7">DI</text>
<text x="209.2" y="146.7">DO</text>
<text x="214.5" y="145.9">1</text>
<text x="230.5" y="145.9">3</text>
<text x="234.4" y="146.7">DI</text>
<text x="250.6" y="146.7">DO</text>
<text x="255.9" y="145.9">1</text>
<text x="208.2" y="151.8">GND</text>
<text x="214.5" y="151">2</text>
<text x="249.6" y="151.8">GND</text>
<text x="255.9" y="151">2</text>
</g>
</svg>
